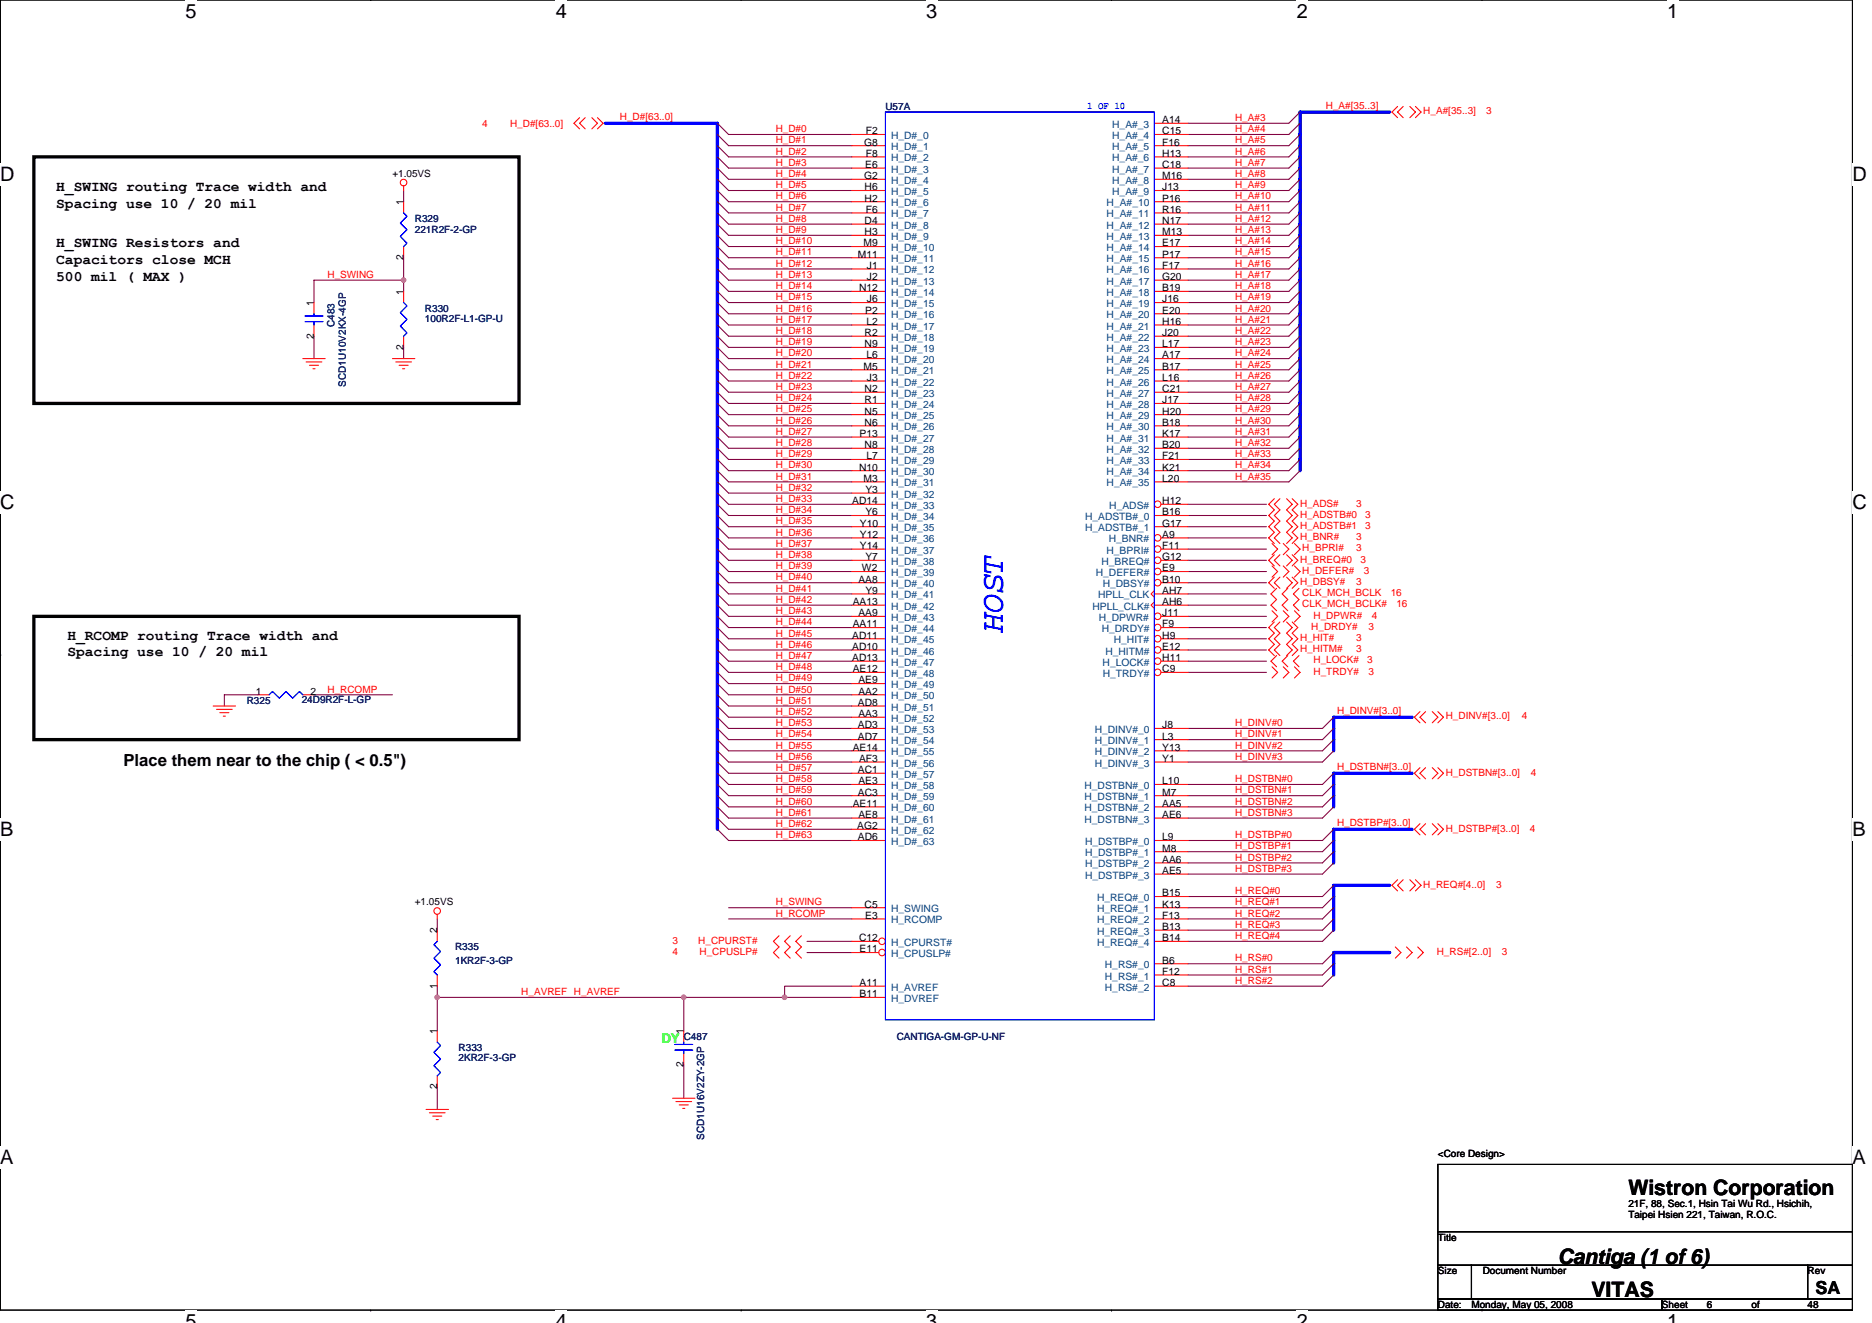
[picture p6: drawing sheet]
<svg xmlns="http://www.w3.org/2000/svg" width="297mm" height="210mm" viewBox="0 0 297 210" stroke-linecap="round" stroke-linejoin="round" font-family="sans-serif">
<path d="M0 0h293.9v207.9h-293.9z" fill="none" stroke="#000" stroke-width=".17"/>
<g fill="#fff">
<path d="M29.4 0h1.8v3.5h-1.8z"/>
<path d="M29.4 207.9h1.8v2h-1.8z"/>
</g>
<path d="M58.8 0h.1M58.8 207.9h.1" fill="none" stroke="#000" stroke-width=".17"/>
<g fill="#fff">
<path d="M88.2 0h1.8v3.5h-1.8z"/>
<path d="M88.2 207.9h1.8v2h-1.8z"/>
</g>
<path d="M117.6 0h.1M117.6 207.9h.1" fill="none" stroke="#000" stroke-width=".17"/>
<g fill="#fff">
<path d="M147 0h1.7v3.5h-1.7z"/>
<path d="M147 207.9h1.7v2h-1.7z"/>
</g>
<path d="M176.4 0h.1M176.4 207.9h.1" fill="none" stroke="#000" stroke-width=".17"/>
<g fill="#fff">
<path d="M205.8 0h1.7v3.5h-1.7z"/>
<path d="M205.8 207.9h1.7v2h-1.7z"/>
</g>
<path d="M235.2 0h.1M235.2 207.9h.1" fill="none" stroke="#000" stroke-width=".17"/>
<g fill="#fff">
<path d="M264.5 0h1.8v3.5h-1.8z"/>
<path d="M264.5 207.9h1.8v2h-1.8z"/>
<path d="M0 26h2.3v3.5h-2.3z"/>
<path d="M293.9 26h2.3v3.5h-2.3z"/>
<path d="M0 77.9h2.3v3.5h-2.3z"/>
<path d="M293.9 77.9h2.3v3.5h-2.3z"/>
</g>
<path d="M0 52h.1M293.9 52h.1" fill="none" stroke="#000" stroke-width=".17"/>
<g fill="#fff">
<path d="M0 129.9h2.1v3.5h-2.1z"/>
<path d="M293.9 129.9h2.1v3.5h-2.1z"/>
</g>
<path d="M0 103.9h.1M293.9 103.9h.1" fill="none" stroke="#000" stroke-width=".17"/>
<path d="M0 103.9h.1" fill="none" stroke="#000" stroke-width=".16"/>
<g fill="#fff">
<path d="M0 181.9h2.2v3.5h-2.2z"/>
<path d="M293.9 181.9h2.2v3.5h-2.2z"/>
</g>
<path d="M0 155.9h.1M293.9 155.9h.1M228.2 184.7h65.7v10.7h-65.7zM228.2 195.4h65.7v5.3h-65.7zM228.2 200.7h5.3v5.4h-5.3zM228.2 206.1h35.5v1.8h-35.5zM233.5 200.7h53.3v5.4h-53.3zM263.7 206.1h30.2v1.8h-30.2zM286.8 200.7h7.1v5.4h-7.1z" fill="none" stroke="#000" stroke-width=".17"/>
<path d="M96.1 19.6h17.7v112M220.5 17.8h-14.2v56.9M224.1 113.8h-12.5v5.3M224.1 122.7h-12.5v5.3M224.1 131.6h-12.5v5.3M220.5 140.5h-8.9v7.1M220.5 151.1h-8.9v3.6" fill="none" stroke="#00f" stroke-width=".53"/>
<g fill="none" stroke="#800040" stroke-width=".17">
<path d="M113.8 19.6l1.8 1.7h19.6M206.3 19.6l-1.8 1.7h-16M206.3 17.8l-1.8 1.8h-16M64 30.2v1.8M113.8 21.3l1.8 1.8h19.6M113.8 23.1l1.8 1.8h19.6M113.8 24.9l1.8 1.8h19.6M113.8 26.7l1.8 1.7h19.6M113.8 28.4l1.8 1.8h19.6M113.8 30.2l1.8 1.8h19.6M113.8 32l1.8 1.8h19.6M113.8 33.8l1.8 1.8h19.6"/>
<path d="M113.8 35.6l1.8 1.7h19.6M113.8 37.3l1.8 1.8h19.6M113.8 39.1l1.8 1.8h19.6M206.3 21.3l-1.8 1.8h-16M206.3 23.1l-1.8 1.8h-16M206.3 24.9l-1.8 1.8h-16M206.3 26.7l-1.8 1.7h-16M206.3 28.4l-1.8 1.8h-16M206.3 30.2l-1.8 1.8h-16M206.3 32l-1.8 1.8h-16M206.3 33.8l-1.8 1.8h-16M206.3 35.6l-1.8 1.7h-16"/>
<path d="M206.3 37.3l-1.8 1.8h-16M206.3 39.1l-1.8 1.8h-16M49.8 53.3v3.6M64 44.4h-14.2v3.6M64 40.9v5.3M64 55.1v1.8M113.8 40.9l1.8 1.8h19.6M113.8 42.7l1.8 1.7h19.6M113.8 44.4l1.8 1.8h19.6M113.8 46.2l1.8 1.8h19.6M113.8 48l1.8 1.8h19.6M113.8 49.8l1.8 1.8h19.6"/>
<path d="M113.8 51.6l1.8 1.7h19.6M113.8 53.3l1.8 1.8h19.6M113.8 55.1l1.8 1.8h19.6M113.8 56.9l1.8 1.8h19.6M113.8 58.7l1.8 1.8h19.6M206.3 40.9l-1.8 1.8h-16M206.3 42.7l-1.8 1.7h-16M206.3 44.4l-1.8 1.8h-16M206.3 46.2l-1.8 1.8h-16M206.3 48l-1.8 1.8h-16M206.3 49.8l-1.8 1.8h-16M206.3 51.6l-1.8 1.7h-16"/>
<path d="M206.3 53.3l-1.8 1.8h-16M206.3 55.1l-1.8 1.8h-16M206.3 56.9l-1.8 1.8h-16M206.3 58.7l-1.8 1.8h-16M113.8 60.5l1.8 1.7h19.6M113.8 62.2l1.8 1.8h19.6M113.8 64l1.8 1.8h19.6M113.8 65.8l1.8 1.8h19.6M113.8 67.6l1.8 1.7h19.6M113.8 69.3l1.8 1.8h19.6M113.8 71.1l1.8 1.8h19.6M113.8 72.9l1.8 1.8h19.6"/>
<path d="M113.8 74.7l1.8 1.8h19.6M113.8 76.5l1.8 1.7h19.6M113.8 78.2l1.8 1.8h19.6M206.3 60.5l-1.8 1.7h-16M206.3 62.2l-1.8 1.8h-16M206.3 64l-1.8 1.8h-16M206.3 65.8l-1.8 1.8h-16M206.3 67.6l-1.8 1.7h-16M206.3 69.3l-1.8 1.8h-16M206.3 71.1l-1.8 1.8h-16M206.3 72.9l-1.8 1.8h-16M206.3 74.7l-1.8 1.8h-16"/>
<path d="M113.8 80l1.8 1.8h19.6M113.8 81.8l1.8 1.8h19.6M113.8 83.6l1.8 1.7h19.6M113.8 85.3l1.8 1.8h19.6M113.8 87.1l1.8 1.8h19.6M113.8 88.9l1.8 1.8h19.6M113.8 90.7l1.8 1.8h19.6M113.8 92.5l1.8 1.7h19.6M113.8 94.2l1.8 1.8h19.6M113.8 96l1.8 1.8h19.6M113.8 97.8l1.8 1.8h19.6M113.8 99.6l1.8 1.7h19.6"/>
<path d="M188.5 80h12.5M188.5 81.8h12.5M188.5 83.6h12.5M188.5 85.3h12.5M188.5 87.1h12.5M188.5 88.9h12.5M188.5 90.7h12.5M188.5 92.5h12.5M188.5 94.2h12.5M188.5 96h12.5M188.5 97.8h12.5M188.5 99.6h12.5"/>
<path d="M40.9 110.2h-5.3v1.8M49.8 110.2h12.5M113.8 101.3l1.8 1.8h19.6M113.8 103.1l1.8 1.8h19.6M113.8 104.9l1.8 1.8h19.6M113.8 106.7l1.8 1.8h19.6M113.8 108.5l1.8 1.7h19.6M113.8 110.2l1.8 1.8h19.6M113.8 112l1.8 1.8h19.6M113.8 113.8l1.8 1.8h19.6M113.8 115.6l1.8 1.7h19.6M113.8 117.3l1.8 1.8h19.6"/>
<path d="M113.8 119.1l1.8 1.8h19.6M188.5 101.3h12.5M188.5 103.1h12.5M188.5 104.9h12.5M188.5 106.7h12.5M211.6 113.8l-1.8 1.8h-21.3M211.6 115.6l-1.8 1.7h-21.3M211.6 117.3l-1.8 1.8h-21.3M211.6 119.1l-1.8 1.8h-21.3M113.8 120.9l1.8 1.8h19.6M113.8 122.7l1.8 1.8h19.6M113.8 124.5l1.8 1.7h19.6"/>
<path d="M113.8 126.2l1.8 1.8h19.6M113.8 128l1.8 1.8h19.6M113.8 129.8l1.8 1.8h19.6M113.8 131.6l1.8 1.7h19.6M211.6 122.7l-1.8 1.8h-21.3M211.6 124.5l-1.8 1.7h-21.3M211.6 126.2l-1.8 1.8h-21.3M211.6 128l-1.8 1.8h-21.3M211.6 131.6l-1.8 1.7h-21.3M211.6 136.9l-1.8 1.8h-21.3M211.6 135.1l-1.8 1.8h-21.3M211.6 133.3l-1.8 1.8h-21.3"/>
<path d="M69.4 158.2h39.1M69.4 145.8v1.8M69.4 156.5v7.1M108.5 158.2v5.4M115.6 144h19.6M115.6 145.8h19.6M124.5 158.2h10.7M128.1 149.4h7.1M128.1 151.1h7.1M135.2 156.5h-10.7v1.7h-16M211.6 147.6l-1.8 1.8h-21.3M211.6 142.2l-1.8 1.8h-21.3"/>
<path d="M211.6 144l-1.8 1.8h-21.3M211.6 152.9l-1.8 1.8h-21.3M211.6 145.8l-1.8 1.8h-21.3M211.6 151.1l-1.8 1.8h-21.3M211.6 140.5l-1.8 1.7h-21.3M211.6 154.7l-1.8 1.8h-21.3M69.4 172.5v3.5M108.5 168.9v5.3"/>
</g>
<g fill="#f0f" stroke="#f0f" stroke-width=".17">
<circle cx="108.5" cy="158.2" r=".35"/>
<circle cx="69.4" cy="158.2" r=".35"/>
<circle cx="64" cy="44.4" r=".35"/>
<circle cx="124.5" cy="158.2" r=".35"/>
</g>
<g fill="none" stroke="#f00" stroke-width=".17">
<path d="M92 18.7l-.9 .9 .9 .8M92.9 18.7l-.9 .9 .9 .8M93.9 18.7l.9 .9-.9 .8M94.8 18.7l.9 .9-.9 .8M183.2 19.6h5.3M221.8 16.9l-.9 .9 .9 .9M222.6 16.9l-.8 .9 .8 .9M223.7 16.9l.9 .9-.9 .9M224.6 16.9l.9 .9-.9 .9M64 29.5v.7M64 32v1.8M64 39.1v1.8"/>
<path d="M183.2 32h5.3M183.2 33.8h5.3M183.2 35.6h5.3M183.2 37.3h5.3M183.2 39.1h5.3M183.2 21.3h5.3M183.2 23.1h5.3M183.2 24.9h5.3M183.2 26.7h5.3M183.2 28.4h5.3M183.2 30.2h5.3M48 56.9h3.6"/>
<path d="M48.6 57.4h2.5M49.1 58h1.4M49.7 58.5h.3M49.8 48v1.8M49.8 51.6v1.7M62.3 56.9h3.5M62.8 57.4h2.5M63.3 58h1.5M63.9 58.5h.3M64 46.2v1.8M64 53.3v1.8M183.2 56.9h5.3"/>
<path d="M183.2 40.9h5.3M183.2 42.7h5.3M183.2 44.4h5.3M183.2 46.2h5.3M183.2 48h5.3M183.2 49.8h5.3M183.2 51.6h5.3M183.2 53.3h5.3M183.2 55.1h5.3M183.2 58.7h5.3M183.2 60.5h5.3M183.2 62.2h5.3"/>
<path d="M183.2 64h5.3M183.2 65.8h5.3M183.2 67.6h5.3M183.2 69.3h5.3M202.2 79.1l-.9 .9 .9 .9-.9 .9 .9 .9-.9 .9 .9 .9-.9 .8 .9 .9M203.1 79.1l-.9 .9 .9 .9-.9 .9 .9 .9-.9 .9 .9 .9-.9 .8 .9 .9M204.1 79.1l.9 .9-.9 .9 .9 .9-.9 .9 .9 .9-.9 .9 .9 .8-.9 .9M205 79.1l.9 .9-.9 .9 .9 .9-.9 .9 .9 .9-.9 .9 .9 .8-.9 .9M201.8 86.2l.9 .9-.9 .9M201.8 89.8l.9 .9-.9 .9M201.8 96.9l.9 .9-.9 .9M202.2 88l-.9 .9 .9 .9"/>
<path d="M202.2 91.6l-.9 .9 .9 .8M202.2 98.7l-.9 .9 .9 .9-.9 .8 .9 .9-.9 .9 .9 .9M202.6 93.3l-.9 .9 .9 .9-.9 .9 .9 .9M203.1 88l-.9 .9 .9 .9M203.1 91.6l-.9 .9 .9 .8M203.1 98.7l-.9 .9 .9 .9-.9 .8 .9 .9-.9 .9 .9 .9M203.6 86.2l.9 .9-.9 .9M203.6 89.8l.9 .9-.9 .9M203.6 96.9l.9 .9-.9 .9M204.1 88l.9 .9-.9 .9M204.1 91.6l.9 .9-.9 .8M204.1 98.7l.9 .9-.9 .9 .9 .8-.9 .9 .9 .9-.9 .9"/>
<path d="M204.3 93.3l-.8 .9 .8 .9-.8 .9 .8 .9M205 88l.9 .9-.9 .9M205 91.6l.9 .9-.9 .8M205 98.7l.9 .9-.9 .9 .9 .8-.9 .9 .9 .9-.9 .9M205.4 86.2l.9 .9-.9 .9M205.4 89.8l.9 .9-.9 .9M205.4 96.9l.9 .9-.9 .9M206.1 93.3l-.9 .9 .9 .9-.9 .9 .9 .9M33.8 112h3.6M34.4 112.5h2.4M34.9 113.1h1.4M35.4 113.6h.4"/>
<path d="M40.9 110.2h1.8M48 110.2h1.8M201.8 105.8l.9 .9-.9 .9M202.6 104l-.9 .9 .9 .9M203.6 105.8l.9 .9-.9 .9M204.3 104l-.8 .9 .8 .9M205.4 105.8l.9 .9-.9 .9M206.1 104l-.9 .9 .9 .9M225.3 112.9l-.9 .9 .9 .9M226.2 112.9l-.9 .9 .9 .9M227.3 112.9l.9 .9-.9 .9M228.2 112.9l.8 .9-.8 .9"/>
<path d="M221.8 139.6l-.9 .9 .9 .9M222.6 139.6l-.8 .9 .8 .9M223.7 139.6l.9 .9-.9 .9M224.6 139.6l.9 .9-.9 .9M225.3 121.8l-.9 .9 .9 .9M225.3 130.7l-.9 .9 .9 .9M226.2 121.8l-.9 .9 .9 .9M226.2 130.7l-.9 .9 .9 .9M227.3 121.8l.9 .9-.9 .9M227.3 130.7l.9 .9-.9 .9M228.2 121.8l.8 .9-.8 .9M228.2 130.7l.8 .9-.8 .9"/>
<path d="M69.4 145.1v.7M69.4 147.6v1.8M69.4 154.7v1.8M123.6 148.5l-.9 .9 .9 .8-.9 .9 .9 .9M125.4 148.5l-.9 .9 .9 .8-.9 .9 .9 .9M127.2 148.5l-.9 .9 .9 .8-.9 .9 .9 .9M221.4 150.2l.9 .9-.9 .9M223.2 150.2l.9 .9-.9 .9M225 150.2l.8 .9-.8 .9M67.6 176h3.6M68.1 176.6h2.5M68.7 177.1h1.4"/>
<path d="M69.2 177.6h.4M69.4 163.6v1.8M69.4 170.7v1.8M106.7 174.2h3.6M107.2 174.8h2.5M107.8 175.3h1.4M108.3 175.9h.4M108.5 163.6v1.8M108.5 167.1v1.8"/>
<circle cx="64" cy="29" r=".52"/>
<circle cx="69.4" cy="144.5" r=".52"/>
</g>
<path d="M5.4 24.9h77v39.1h-77zM5.4 97.8h77v19.5h-77z" fill="none" stroke="#000" stroke-width=".53"/>
<g fill="none" stroke="#00f" stroke-width=".17">
<path d="M64 33.8l.6 .5-1.1 1.1 1.1 1-1.1 1.1 1.1 1.1-.6 .5M48.4 50.1h2.8M48.4 51h2.8M49.8 49.8v.3M49.8 51v.6M64 48l.6 .5-1.1 1.1 1.1 1.1-1.1 1 1.1 1.1-.6 .5M42.7 110.2l.5-.5 1.1 1.1 1.1-1.1 1 1.1 1.1-1.1 .5 .5M69.4 149.4l-.5 .5 1 1.1-1 1 1 1.1-1 1.1 .5 .5M69.4 165.4l.5 .5-1 1.1 1 1-1 1.1 1 1.1-.5 .5M107.1 165.7h2.8M107.1 166.6h2.8M108.5 165.4v.3"/>
<path d="M108.5 166.6v.5"/>
</g>
<circle cx="183.7" cy="80" r=".52" fill="#fff" stroke="#f00" stroke-width=".17"/>
<path d="M183.2 81.8h5.3M183.2 83.6h5.3M184.2 80h4.3" fill="none" stroke="#f00" stroke-width=".17"/>
<circle cx="183.7" cy="85.3" r=".52" fill="#fff" stroke="#f00" stroke-width=".17"/>
<path d="M184.2 85.3h4.3" fill="none" stroke="#f00" stroke-width=".17"/>
<circle cx="183.7" cy="87.1" r=".52" fill="#fff" stroke="#f00" stroke-width=".17"/>
<path d="M184.2 87.1h4.3" fill="none" stroke="#f00" stroke-width=".17"/>
<circle cx="183.7" cy="88.9" r=".52" fill="#fff" stroke="#f00" stroke-width=".17"/>
<path d="M183.2 95.5l-.6 .5 .6 .5M183.2 96h5.3M184.2 88.9h4.3" fill="none" stroke="#f00" stroke-width=".17"/>
<circle cx="140" cy="149.3" r=".52" fill="#fff" stroke="#f00" stroke-width=".17"/>
<g fill="none" stroke="#f00" stroke-width=".17">
<path d="M135.2 21.3h5.3M135.2 23.1h5.3M135.2 39.1h5.3M135.2 35.6h5.3M135.2 37.3h5.3M135.2 56.9h5.3M135.2 74.7h5.3M135.2 92.5h5.3M183.2 93.7l-.6 .5 .6 .6M183.2 94.2h5.3M135.2 110.2h5.3M135.2 128h5.3"/>
<path d="M135.2 149.4h4.2M183.2 145.8h5.3M183.2 147.6h5.3"/>
</g>
<circle cx="183.7" cy="92.4" r=".52" fill="#fff" stroke="#f00" stroke-width=".17"/>
<g fill="none" stroke="#f00" stroke-width=".17">
<path d="M135.2 24.9h5.3M135.2 26.7h5.3M135.2 28.4h5.3M135.2 30.2h5.3M135.2 32h5.3M135.2 33.8h5.3M135.2 40.9h5.3M135.2 42.7h5.3M135.2 44.4h5.3M135.2 46.2h5.3M135.2 48h5.3M135.2 49.8h5.3"/>
<path d="M135.2 51.6h5.3M135.2 53.3h5.3M135.2 55.1h5.3M135.2 58.7h5.3M135.2 60.5h5.3M135.2 62.2h5.3M135.2 64h5.3M135.2 65.8h5.3M135.2 67.6h5.3M135.2 69.3h5.3M135.2 71.1h5.3M135.2 72.9h5.3"/>
<path d="M135.2 76.5h5.3M135.2 78.2h5.3M135.2 80h5.3M135.2 81.8h5.3M135.2 83.6h5.3M135.2 85.3h5.3M135.2 87.1h5.3M135.2 88.9h5.3M135.2 90.7h5.3M135.2 94.2h5.3M135.2 96h5.3M135.2 97.8h5.3"/>
<path d="M135.2 99.6h5.3M184.2 92.5h4.3M135.2 101.3h5.3M135.2 103.1h5.3M135.2 104.9h5.3M135.2 106.7h5.3M135.2 108.5h5.3M135.2 112h5.3M135.2 113.8h5.3M135.2 115.6h5.3M135.2 117.3h5.3M135.2 119.1h5.3"/>
<path d="M135.2 120.9h5.3M135.2 122.7h5.3M135.2 124.5h5.3M135.2 126.2h5.3M135.2 129.8h5.3M135.2 131.6h5.3M135.2 133.3h5.3"/>
</g>
<circle cx="183.7" cy="90.7" r=".52" fill="#fff" stroke="#f00" stroke-width=".17"/>
<path d="M184.2 90.7h4.3M183.2 115.6h5.3M183.2 117.3h5.3M183.2 119.1h5.3M183.2 120.9h5.3" fill="none" stroke="#f00" stroke-width=".17"/>
<circle cx="183.7" cy="97.8" r=".52" fill="#fff" stroke="#f00" stroke-width=".17"/>
<path d="M184.2 97.8h4.3" fill="none" stroke="#f00" stroke-width=".17"/>
<circle cx="183.7" cy="99.6" r=".52" fill="#fff" stroke="#f00" stroke-width=".17"/>
<path d="M184.2 99.6h4.3M183.2 124.5h5.3M183.2 126.2h5.3M183.2 128h5.3M183.2 129.8h5.3M183.2 133.3h5.3M183.2 135.1h5.3M183.2 136.9h5.3M183.2 138.7h5.3M135.2 156.5h5.3M135.2 158.2h5.3" fill="none" stroke="#f00" stroke-width=".17"/>
<circle cx="183.7" cy="106.7" r=".52" fill="#fff" stroke="#f00" stroke-width=".17"/>
<path d="M184.2 106.7h4.3" fill="none" stroke="#f00" stroke-width=".17"/>
<circle cx="183.7" cy="101.3" r=".52" fill="#fff" stroke="#f00" stroke-width=".17"/>
<path d="M184.2 101.3h4.3" fill="none" stroke="#f00" stroke-width=".17"/>
<circle cx="183.7" cy="103.1" r=".52" fill="#fff" stroke="#f00" stroke-width=".17"/>
<path d="M184.2 103.1h4.3" fill="none" stroke="#f00" stroke-width=".17"/>
<circle cx="183.7" cy="104.9" r=".52" fill="#fff" stroke="#f00" stroke-width=".17"/>
<path d="M183.2 71.1h5.3M183.2 72.9h5.3M183.2 74.7h5.3M183.2 76.5h5.3M184.2 104.9h4.3M135.2 144h5.3M183.2 142.2h5.3M183.2 144h5.3M183.2 149.4h5.3" fill="none" stroke="#f00" stroke-width=".17"/>
<circle cx="140" cy="151.1" r=".52" fill="#fff" stroke="#f00" stroke-width=".17"/>
<path d="M135.2 151.1h4.2M135.2 145.8h5.3M183.2 152.9h5.3M183.2 154.7h5.3M183.2 156.5h5.3" fill="none" stroke="#f00" stroke-width=".17"/>
<path d="M140.5 17.8h42.7v144h-42.7z" fill="none" stroke="#00f" stroke-width=".17"/>
<g fill="#f0f" stroke="#f0f" stroke-width=".17">
<circle cx="108.5" cy="158.2" r=".35"/>
<circle cx="69.4" cy="158.2" r=".35"/>
<circle cx="64" cy="44.4" r=".35"/>
<circle cx="124.5" cy="158.2" r=".35"/>
</g>
<text font-size="5.1" fill="#00f" x="159.1" y="100.3" transform="rotate(-90 159.1 100.3)">HOST</text>
<g font-size="3.4">
<text x="258.4" y="189.6">Wistron Corporation</text>
<text x="247.2" y="200.5">Cantiga (1 of 6)</text>
<text x="252.5" y="205.8">VITAS</text>
</g>
<g font-size="3.2">
<text x="29.4" y="2.8">5</text>
<text x="88.2" y="2.8">4</text>
<text x="147" y="2.8">3</text>
<text x="205.8" y="2.8">2</text>
<text x="264.5" y="2.8">1</text>
<text x="0" y="28.8">D</text>
<text x="293.9" y="28.8">D</text>
<text x="0" y="80.8">C</text>
<text x="293.9" y="80.8">C</text>
<text x="0" y="132.7">B</text>
<text x="293.9" y="132.7">B</text>
<text x="0" y="184.7">A</text>
<text x="293.9" y="184.7">A</text>
<text x="29.4" y="210.7">5</text>
<text x="88.2" y="210.7">4</text>
<text x="147" y="210.7">3</text>
<text x="205.8" y="210.7">2</text>
<text x="264.5" y="210.7">1</text>
</g>
<text font-size="2.8" x="288.1" y="205.3">SA</text>
<text font-size="2.6" x="19.6" y="121.6">Place them near to the chip ( &lt; 0.5&quot;)</text>
<g font-size="2.3">
<text x="8.9" y="30.4">H_SWING routing Trace width and</text>
<text x="8.9" y="33">Spacing use 10 / 20 mil</text>
<text x="8.9" y="39.3">H_SWING Resistors and</text>
<text x="8.9" y="41.9">Capacitors close MCH</text>
<text x="8.9" y="44.5">500 mil ( MAX )</text>
<text x="10.7" y="101.5">H_RCOMP routing Trace width and</text>
<text x="10.7" y="104.1">Spacing use 10 / 20 mil</text>
</g>
<text font-size="2.1" fill="#0f0" x="104.9" y="165.5">DY</text>
<g font-size="1.6" fill="#000080">
<text x="140.5" y="17.4">U57A</text>
<text x="65.8" y="35.2">R329</text>
<text x="65.8" y="37">221R2F-2-GP</text>
<text x="53.1" y="51.9" transform="rotate(-90 53.1 51.9)">C483</text>
<text x="67.4" y="49.4">R330</text>
<text x="67.4" y="51">100R2F-L1-GP-U</text>
<text x="54.9" y="61.3" transform="rotate(-90 54.9 61.3)">SCD1U10V2KX-4GP</text>
<text x="39.2" y="111.7">R325</text>
<text x="47.9" y="111.5">24D9R2F-L-GP</text>
<text x="72.2" y="150.8">R335</text>
<text x="72.2" y="152.9">1KR2F-3-GP</text>
<text x="72.8" y="166.8">R333</text>
<text x="108.5" y="165">C487</text>
<text x="142.3" y="165">CANTIGA-GM-GP-U-NF</text>
<text x="72.8" y="168.4">2KR2F-3-GP</text>
<text x="111.8" y="180.8" transform="rotate(-90 111.8 180.8)">SCD1U16V2ZY-2GP</text>
</g>
<text font-size="1.6" fill="#00f" x="172.5" y="17.3">1 OF 10</text>
<g font-size="1.6" fill="#f00">
<text x="210.4" y="17.3">H_A#[35..3]</text>
<text x="76.5" y="20.1">4</text>
<text x="80.9" y="20.1">H_D#[63..0]</text>
<text x="98.4" y="19">H_D#[63..0]</text>
<text x="123.1" y="21">H_D#0</text>
<text x="123.1" y="22.8">H_D#1</text>
<text x="196" y="22.8">H_A#5</text>
<text x="196" y="19.2">H_A#3</text>
<text x="196" y="21">H_A#4</text>
<text x="225.8" y="18.1">H_A#[35..3]</text>
<text x="235.8" y="18.1">3</text>
<text x="123.1" y="24.5">H_D#2</text>
<text x="123.1" y="26.3">H_D#3</text>
<text x="123.1" y="28.1">H_D#4</text>
<text x="123.1" y="29.9">H_D#5</text>
<text x="196" y="24.5">H_A#6</text>
<text x="196" y="29.9">H_A#9</text>
<text x="196" y="28.1">H_A#8</text>
<text x="196" y="26.3">H_A#7</text>
<text x="123.1" y="31.6">H_D#6</text>
<text x="123.1" y="33.4">H_D#7</text>
<text x="123.1" y="35.2">H_D#8</text>
<text x="196" y="33.4">H_A#11</text>
<text x="196" y="35.2">H_A#12</text>
<text x="196" y="31.6">H_A#10</text>
<text x="123.1" y="37">H_D#9</text>
<text x="123.1" y="38.8">H_D#10</text>
<text x="123.1" y="40.5">H_D#11</text>
<text x="196" y="40.5">H_A#15</text>
<text x="196" y="38.8">H_A#14</text>
<text x="196" y="37">H_A#13</text>
<text x="52" y="44.1">H_SWING</text>
<text x="123.1" y="42.3">H_D#12</text>
<text x="123.1" y="44.1">H_D#13</text>
<text x="123.1" y="45.9">H_D#14</text>
<text x="123.1" y="47.6">H_D#15</text>
<text x="196" y="42.3">H_A#16</text>
<text x="196" y="47.6">H_A#19</text>
<text x="196" y="45.9">H_A#18</text>
<text x="196" y="44.1">H_A#17</text>
<text x="123.1" y="49.4">H_D#16</text>
<text x="123.1" y="51.2">H_D#17</text>
<text x="123.1" y="53">H_D#18</text>
<text x="196" y="53">H_A#22</text>
<text x="196" y="49.4">H_A#20</text>
<text x="196" y="51.2">H_A#21</text>
<text x="123.1" y="54.8">H_D#19</text>
<text x="123.1" y="56.5">H_D#20</text>
<text x="123.1" y="58.3">H_D#21</text>
<text x="196" y="58.3">H_A#25</text>
<text x="196" y="56.5">H_A#24</text>
<text x="196" y="54.8">H_A#23</text>
<text x="123.1" y="60.1">H_D#22</text>
<text x="123.1" y="61.9">H_D#23</text>
<text x="123.1" y="63.6">H_D#24</text>
<text x="123.1" y="65.4">H_D#25</text>
<text x="196" y="60.1">H_A#26</text>
<text x="196" y="65.4">H_A#29</text>
<text x="196" y="63.6">H_A#28</text>
<text x="196" y="61.9">H_A#27</text>
<text x="123.1" y="67.2">H_D#26</text>
<text x="123.1" y="69">H_D#27</text>
<text x="123.1" y="70.8">H_D#28</text>
<text x="196" y="70.8">H_A#32</text>
<text x="196" y="69">H_A#31</text>
<text x="196" y="67.2">H_A#30</text>
<text x="123.1" y="72.5">H_D#29</text>
<text x="123.1" y="74.3">H_D#30</text>
<text x="123.1" y="76.1">H_D#31</text>
<text x="123.1" y="77.9">H_D#32</text>
<text x="196" y="74.3">H_A#34</text>
<text x="196" y="76.1">H_A#35</text>
<text x="196" y="72.5">H_A#33</text>
<text x="123.1" y="79.7">H_D#33</text>
<text x="123.1" y="81.4">H_D#34</text>
<text x="123.1" y="83.2">H_D#35</text>
<text x="206.3" y="80.4">H_ADS#</text>
<text x="206.3" y="82.1">H_ADSTB#0</text>
<text x="206.3" y="83.9">H_ADSTB#1</text>
<text x="215.2" y="80.4">3</text>
<text x="216.6" y="82.1">3</text>
<text x="216.6" y="83.9">3</text>
<text x="123.1" y="85">H_D#36</text>
<text x="123.1" y="86.8">H_D#37</text>
<text x="123.1" y="88.5">H_D#38</text>
<text x="206.3" y="85.7">H_BNR#</text>
<text x="206.3" y="89.3">H_BREQ#0</text>
<text x="206.6" y="87.5">H_BPRI#</text>
<text x="215.2" y="85.7">3</text>
<text x="215.2" y="87.5">3</text>
<text x="215.9" y="89.3">3</text>
<text x="123.1" y="90.3">H_D#39</text>
<text x="123.1" y="92.1">H_D#40</text>
<text x="123.1" y="93.9">H_D#41</text>
<text x="123.1" y="95.7">H_D#42</text>
<text x="206.3" y="92.8">H_DBSY#</text>
<text x="206.6" y="94.6">CLK_MCH_BCLK</text>
<text x="206.6" y="91">H_DEFER#</text>
<text x="215.2" y="92.8">3</text>
<text x="216.4" y="91">3</text>
<text x="220.7" y="94.6">16</text>
<text x="123.1" y="97.4">H_D#43</text>
<text x="123.1" y="99.2">H_D#44</text>
<text x="123.1" y="101">H_D#45</text>
<text x="206.3" y="101.7">H_HIT#</text>
<text x="206.6" y="96.4">CLK_MCH_BCLK#</text>
<text x="208.1" y="99.9">H_DRDY#</text>
<text x="208.4" y="98.1">H_DPWR#</text>
<text x="215.2" y="101.7">3</text>
<text x="217.1" y="99.9">3</text>
<text x="217.7" y="98.1">4</text>
<text x="221.6" y="96.4">16</text>
<text x="123.1" y="102.8">H_D#46</text>
<text x="123.1" y="104.5">H_D#47</text>
<text x="123.1" y="106.3">H_D#48</text>
<text x="206.3" y="103.5">H_HITM#</text>
<text x="208.4" y="105.3">H_LOCK#</text>
<text x="208.4" y="107">H_TRDY#</text>
<text x="215.2" y="103.5">3</text>
<text x="217" y="105.3">3</text>
<text x="217.1" y="107">3</text>
<text x="52" y="109.9">H_RCOMP</text>
<text x="123.1" y="108.1">H_D#49</text>
<text x="123.1" y="109.9">H_D#50</text>
<text x="123.1" y="111.7">H_D#51</text>
<text x="123.1" y="113.4">H_D#52</text>
<text x="212.2" y="113.3">H_DINV#[3..0]</text>
<text x="123.1" y="115.2">H_D#53</text>
<text x="123.1" y="117">H_D#54</text>
<text x="123.1" y="118.8">H_D#55</text>
<text x="196" y="115.2">H_DINV#0</text>
<text x="196" y="118.8">H_DINV#2</text>
<text x="196" y="117">H_DINV#1</text>
<text x="229.4" y="114.2">H_DINV#[3..0]</text>
<text x="241.5" y="114.2">4</text>
<text x="123.1" y="120.5">H_D#56</text>
<text x="123.1" y="122.3">H_D#57</text>
<text x="123.1" y="124.1">H_D#58</text>
<text x="123.1" y="125.9">H_D#59</text>
<text x="196" y="124.1">H_DSTBN#0</text>
<text x="196" y="120.5">H_DINV#3</text>
<text x="196" y="125.9">H_DSTBN#1</text>
<text x="212.2" y="122.2">H_DSTBN#[3..0]</text>
<text x="229.4" y="123">H_DSTBN#[3..0]</text>
<text x="242.9" y="123">4</text>
<text x="123.1" y="127.7">H_D#60</text>
<text x="123.1" y="129.4">H_D#61</text>
<text x="123.1" y="131.2">H_D#62</text>
<text x="196" y="129.4">H_DSTBN#3</text>
<text x="196" y="127.7">H_DSTBN#2</text>
<text x="212.2" y="131">H_DSTBP#[3..0]</text>
<text x="229.4" y="131.9">H_DSTBP#[3..0]</text>
<text x="242.7" y="131.9">4</text>
<text x="123.1" y="133">H_D#63</text>
<text x="196" y="133">H_DSTBP#0</text>
<text x="196" y="136.5">H_DSTBP#2</text>
<text x="196" y="134.8">H_DSTBP#1</text>
<text x="123.1" y="143.7">H_SWING</text>
<text x="196" y="138.3">H_DSTBP#3</text>
<text x="196" y="143.7">H_REQ#1</text>
<text x="196" y="141.9">H_REQ#0</text>
<text x="225.8" y="140.8">H_REQ#[4..0]</text>
<text x="237.4" y="140.8">3</text>
<text x="106.7" y="149.7">3</text>
<text x="110.8" y="149.7">H_CPURST#</text>
<text x="123.1" y="145.4">H_RCOMP</text>
<text x="196" y="145.4">H_REQ#2</text>
<text x="196" y="149">H_REQ#4</text>
<text x="196" y="147.2">H_REQ#3</text>
<text x="106.7" y="151.5">4</text>
<text x="111" y="151.5">H_CPUSLP#</text>
<text x="196" y="154.3">H_RS#1</text>
<text x="196" y="152.5">H_RS#0</text>
<text x="228" y="151.5">H_RS#[2..0]</text>
<text x="238.3" y="151.5">3</text>
<text x="82.7" y="157.9">H_AVREF H_AVREF</text>
<text x="196" y="156.1">H_RS#2</text>
</g>
<g font-size="1.6">
<text x="137.1" y="23.1">G8</text>
<text x="137.4" y="21.3">F2</text>
<text x="184.4" y="19.5">A14</text>
<text x="184.4" y="21.3">C15</text>
<text x="184.4" y="23.1">F16</text>
<text x="62.3" y="28.1">+1.05VS</text>
<text x="137.1" y="28.4">G2</text>
<text x="137.3" y="26.6">E6</text>
<text x="137.4" y="24.9">F8</text>
<text x="184.4" y="24.9">H13</text>
<text x="184.4" y="26.6">C18</text>
<text x="184.4" y="28.4">M16</text>
<text x="64" y="32.5" transform="rotate(-90 64 32.5)">1</text>
<text x="137.2" y="35.5">D4</text>
<text x="137.2" y="30.2">H6</text>
<text x="137.2" y="32">H2</text>
<text x="137.4" y="33.8">F6</text>
<text x="184.4" y="30.2">J13</text>
<text x="184.4" y="32">P16</text>
<text x="184.4" y="33.8">R16</text>
<text x="184.4" y="35.5">N17</text>
<text x="64" y="41.3" transform="rotate(-90 64 41.3)">2</text>
<text x="136.1" y="40.9">M11</text>
<text x="137" y="39.1">M9</text>
<text x="137.2" y="37.3">H3</text>
<text x="184.4" y="37.3">M13</text>
<text x="184.4" y="39.1">E17</text>
<text x="184.4" y="40.9">P17</text>
<text x="64" y="46.8" transform="rotate(-90 64 46.8)">1</text>
<text x="136.3" y="46.2">N12</text>
<text x="137.6" y="42.7">J1</text>
<text x="137.6" y="44.4">J2</text>
<text x="137.6" y="48">J6</text>
<text x="184.4" y="42.7">F17</text>
<text x="184.4" y="44.4">G20</text>
<text x="184.4" y="46.2">B19</text>
<text x="184.4" y="48">J16</text>
<text x="49.8" y="53.7" transform="rotate(-90 49.8 53.7)">2</text>
<text x="49.8" y="48.5" transform="rotate(-90 49.8 48.5)">1</text>
<text x="137.2" y="53.3">R2</text>
<text x="137.3" y="49.8">P2</text>
<text x="137.5" y="51.5">L2</text>
<text x="184.4" y="49.8">E20</text>
<text x="184.4" y="51.5">H16</text>
<text x="184.4" y="53.3">J20</text>
<text x="64" y="55.5" transform="rotate(-90 64 55.5)">2</text>
<text x="137" y="58.7">M5</text>
<text x="137.2" y="55.1">N9</text>
<text x="137.5" y="56.9">L6</text>
<text x="184.4" y="55.1">L17</text>
<text x="184.4" y="56.9">A17</text>
<text x="184.4" y="58.7">B17</text>
<text x="137.2" y="62.2">N2</text>
<text x="137.2" y="64">R1</text>
<text x="137.2" y="65.8">N5</text>
<text x="137.6" y="60.4">J3</text>
<text x="184.4" y="60.4">L16</text>
<text x="184.4" y="62.2">C21</text>
<text x="184.4" y="64">J17</text>
<text x="184.4" y="65.8">H20</text>
<text x="136.4" y="69.3">P13</text>
<text x="137.2" y="67.5">N6</text>
<text x="137.2" y="71.1">N8</text>
<text x="184.4" y="67.5">B18</text>
<text x="184.4" y="69.3">K17</text>
<text x="184.4" y="71.1">B20</text>
<text x="136.3" y="74.7">N10</text>
<text x="137" y="76.4">M3</text>
<text x="137.5" y="72.9">L7</text>
<text x="184.4" y="72.9">F21</text>
<text x="184.4" y="74.7">K21</text>
<text x="184.4" y="76.4">L20</text>
<text x="135.2" y="80">AD14</text>
<text x="136.4" y="83.5">Y10</text>
<text x="137.3" y="78.2">Y3</text>
<text x="137.3" y="81.8">Y6</text>
<text x="184.4" y="81.8">B16</text>
<text x="184.4" y="83.5">G17</text>
<text x="184.4" y="80">H12</text>
<text x="136.4" y="85.3">Y12</text>
<text x="136.4" y="87.1">Y14</text>
<text x="137.3" y="88.9">Y7</text>
<text x="184.4" y="85.3">A9</text>
<text x="184.4" y="88.9">G12</text>
<text x="184.4" y="87.1">F11</text>
<text x="135.3" y="96">AA13</text>
<text x="136.2" y="92.4">AA8</text>
<text x="136.8" y="90.7">W2</text>
<text x="137.3" y="94.2">Y9</text>
<text x="184.4" y="90.7">E9</text>
<text x="184.4" y="94.2">AH7</text>
<text x="184.4" y="92.4">B10</text>
<text x="184.4" y="96">AH6</text>
<text x="135.2" y="101.3">AD11</text>
<text x="135.3" y="99.5">AA11</text>
<text x="136.2" y="97.8">AA9</text>
<text x="184.4" y="99.5">F9</text>
<text x="184.4" y="101.3">H9</text>
<text x="184.4" y="97.8">J11</text>
<text x="135.2" y="103.1">AD10</text>
<text x="135.2" y="104.9">AD13</text>
<text x="135.3" y="106.7">AE12</text>
<text x="184.4" y="103.1">E12</text>
<text x="184.4" y="106.7">C9</text>
<text x="184.4" y="104.9">H11</text>
<text x="40.6" y="110.2">1</text>
<text x="49.3" y="110.2">2</text>
<text x="136.1" y="112">AD8</text>
<text x="136.2" y="110.2">AA2</text>
<text x="136.2" y="108.4">AE9</text>
<text x="136.2" y="113.8">AA3</text>
<text x="135.3" y="119.1">AE14</text>
<text x="136.1" y="115.5">AD3</text>
<text x="136.1" y="117.3">AD7</text>
<text x="184.4" y="115.5">J8</text>
<text x="184.4" y="117.3">L3</text>
<text x="184.4" y="119.1">Y13</text>
<text x="136.1" y="122.7">AC1</text>
<text x="136.2" y="124.4">AE3</text>
<text x="136.3" y="120.9">AF3</text>
<text x="184.4" y="120.9">Y1</text>
<text x="184.4" y="124.4">L10</text>
<text x="135.3" y="128">AE11</text>
<text x="136" y="131.6">AG2</text>
<text x="136.1" y="126.2">AC3</text>
<text x="136.2" y="129.8">AE8</text>
<text x="184.4" y="126.2">M7</text>
<text x="184.4" y="128">AA5</text>
<text x="184.4" y="129.8">AE6</text>
<text x="136.1" y="133.3">AD6</text>
<text x="184.4" y="133.3">L9</text>
<text x="184.4" y="135.1">M8</text>
<text x="184.4" y="136.9">AA6</text>
<text x="65.8" y="143.7">+1.05VS</text>
<text x="137.2" y="144">C5</text>
<text x="184.4" y="138.7">AE5</text>
<text x="184.4" y="142.2">B15</text>
<text x="184.4" y="144">K13</text>
<text x="69.4" y="148.1" transform="rotate(-90 69.4 148.1)">2</text>
<text x="136.3" y="149.3">C12</text>
<text x="137.3" y="145.8">E3</text>
<text x="184.4" y="145.8">F13</text>
<text x="184.4" y="147.6">B13</text>
<text x="184.4" y="149.3">B14</text>
<text x="136.4" y="151.1">E11</text>
<text x="184.4" y="152.9">B6</text>
<text x="184.4" y="154.7">F12</text>
<text x="69.4" y="156.8" transform="rotate(-90 69.4 156.8)">1</text>
<text x="136.4" y="156.4">A11</text>
<text x="136.4" y="158.2">B11</text>
<text x="184.4" y="156.4">C8</text>
<text x="69.4" y="164.1" transform="rotate(-90 69.4 164.1)">1</text>
<text x="108.5" y="164.1" transform="rotate(-90 108.5 164.1)">1</text>
<text x="69.4" y="172.8" transform="rotate(-90 69.4 172.8)">2</text>
<text x="108.5" y="169.3" transform="rotate(-90 108.5 169.3)">2</text>
<text x="228.2" y="183.5">&lt;Core Design&gt;</text>
<text x="258.4" y="191.5">21F, 88, Sec.1, Hsin Tai Wu Rd., Hsichih,</text>
<text x="228.2" y="196.8">Title</text>
<text x="258.4" y="193.3">Taipei Hsien 221, Taiwan, R.O.C.</text>
<text x="228.2" y="202.2">Size</text>
<text x="235.3" y="202.2">Document Number</text>
<text x="286.8" y="202.2">Rev</text>
<text x="228.2" y="207.5">Date:</text>
<text x="233.5" y="207.5">Monday, May 05, 2008</text>
<text x="263.7" y="207.5">Sheet</text>
<text x="270.8" y="207.5">6</text>
<text x="277.9" y="207.5">of</text>
<text x="286.8" y="207.5">48</text>
</g>
<g font-size="1.6" fill="#004080">
<text x="141.4" y="22.1">H_D#_0</text>
<text x="141.4" y="23.8">H_D#_1</text>
<text x="176.5" y="20.3">H_A#_3</text>
<text x="176.5" y="22.1">H_A#_4</text>
<text x="176.5" y="23.8">H_A#_5</text>
<text x="141.4" y="25.6">H_D#_2</text>
<text x="141.4" y="27.4">H_D#_3</text>
<text x="141.4" y="29.2">H_D#_4</text>
<text x="176.5" y="25.6">H_A#_6</text>
<text x="176.5" y="27.4">H_A#_7</text>
<text x="176.5" y="29.2">H_A#_8</text>
<text x="141.4" y="30.9">H_D#_5</text>
<text x="141.4" y="32.7">H_D#_6</text>
<text x="141.4" y="34.5">H_D#_7</text>
<text x="175.6" y="32.7">H_A#_10</text>
<text x="175.6" y="34.5">H_A#_11</text>
<text x="176.5" y="30.9">H_A#_9</text>
<text x="141.4" y="39.8">H_D#_10</text>
<text x="141.4" y="36.3">H_D#_8</text>
<text x="141.4" y="38.1">H_D#_9</text>
<text x="141.4" y="41.6">H_D#_11</text>
<text x="175.6" y="36.3">H_A#_12</text>
<text x="175.6" y="38.1">H_A#_13</text>
<text x="175.6" y="39.8">H_A#_14</text>
<text x="175.6" y="41.6">H_A#_15</text>
<text x="141.4" y="43.4">H_D#_12</text>
<text x="141.4" y="45.2">H_D#_13</text>
<text x="141.4" y="46.9">H_D#_14</text>
<text x="175.6" y="43.4">H_A#_16</text>
<text x="175.6" y="45.2">H_A#_17</text>
<text x="175.6" y="46.9">H_A#_18</text>
<text x="141.4" y="48.7">H_D#_15</text>
<text x="141.4" y="50.5">H_D#_16</text>
<text x="141.4" y="52.3">H_D#_17</text>
<text x="175.6" y="48.7">H_A#_19</text>
<text x="175.6" y="50.5">H_A#_20</text>
<text x="175.6" y="52.3">H_A#_21</text>
<text x="141.4" y="57.6">H_D#_20</text>
<text x="141.4" y="54.1">H_D#_18</text>
<text x="141.4" y="55.8">H_D#_19</text>
<text x="141.4" y="59.4">H_D#_21</text>
<text x="175.6" y="54.1">H_A#_22</text>
<text x="175.6" y="55.8">H_A#_23</text>
<text x="175.6" y="57.6">H_A#_24</text>
<text x="175.6" y="59.4">H_A#_25</text>
<text x="141.4" y="61.2">H_D#_22</text>
<text x="141.4" y="62.9">H_D#_23</text>
<text x="141.4" y="64.7">H_D#_24</text>
<text x="175.6" y="61.2">H_A#_26</text>
<text x="175.6" y="62.9">H_A#_27</text>
<text x="175.6" y="64.7">H_A#_28</text>
<text x="141.4" y="66.5">H_D#_25</text>
<text x="141.4" y="68.3">H_D#_26</text>
<text x="141.4" y="70.1">H_D#_27</text>
<text x="141.4" y="71.8">H_D#_28</text>
<text x="175.6" y="66.5">H_A#_29</text>
<text x="175.6" y="68.3">H_A#_30</text>
<text x="175.6" y="70.1">H_A#_31</text>
<text x="175.6" y="71.8">H_A#_32</text>
<text x="141.4" y="75.4">H_D#_30</text>
<text x="141.4" y="73.6">H_D#_29</text>
<text x="141.4" y="77.2">H_D#_31</text>
<text x="175.6" y="73.6">H_A#_33</text>
<text x="175.6" y="75.4">H_A#_34</text>
<text x="175.6" y="77.2">H_A#_35</text>
<text x="141.4" y="79">H_D#_32</text>
<text x="141.4" y="80.7">H_D#_33</text>
<text x="141.4" y="82.5">H_D#_34</text>
<text x="172.2" y="82.5">H_ADSTB#_0</text>
<text x="176" y="80.7">H_ADS#</text>
<text x="141.4" y="84.3">H_D#_35</text>
<text x="141.4" y="86.1">H_D#_36</text>
<text x="141.4" y="87.8">H_D#_37</text>
<text x="141.4" y="89.6">H_D#_38</text>
<text x="172.2" y="84.3">H_ADSTB#_1</text>
<text x="174.8" y="89.6">H_BREQ#</text>
<text x="175.6" y="87.8">H_BPRI#</text>
<text x="175.9" y="86.1">H_BNR#</text>
<text x="141.4" y="93.2">H_D#_40</text>
<text x="141.4" y="91.4">H_D#_39</text>
<text x="141.4" y="95">H_D#_41</text>
<text x="173.9" y="91.4">H_DEFER#</text>
<text x="174.2" y="95">HPLL_CLK</text>
<text x="175" y="93.2">H_DBSY#</text>
<text x="141.4" y="96.7">H_D#_42</text>
<text x="141.4" y="98.5">H_D#_43</text>
<text x="141.4" y="100.3">H_D#_44</text>
<text x="173.4" y="96.7">HPLL_CLK#</text>
<text x="174.3" y="98.5">H_DPWR#</text>
<text x="174.8" y="100.3">H_DRDY#</text>
<text x="141.4" y="102.1">H_D#_45</text>
<text x="141.4" y="103.8">H_D#_46</text>
<text x="141.4" y="105.6">H_D#_47</text>
<text x="141.4" y="107.4">H_D#_48</text>
<text x="175" y="105.6">H_LOCK#</text>
<text x="175" y="107.4">H_TRDY#</text>
<text x="175.4" y="103.8">H_HITM#</text>
<text x="176.7" y="102.1">H_HIT#</text>
<text x="141.4" y="111">H_D#_50</text>
<text x="141.4" y="109.2">H_D#_49</text>
<text x="141.4" y="112.7">H_D#_51</text>
<text x="141.4" y="114.5">H_D#_52</text>
<text x="141.4" y="116.3">H_D#_53</text>
<text x="141.4" y="118.1">H_D#_54</text>
<text x="141.4" y="119.8">H_D#_55</text>
<text x="173.7" y="116.3">H_DINV#_0</text>
<text x="173.7" y="118.1">H_DINV#_1</text>
<text x="173.7" y="119.8">H_DINV#_2</text>
<text x="141.4" y="121.6">H_D#_56</text>
<text x="141.4" y="123.4">H_D#_57</text>
<text x="141.4" y="125.2">H_D#_58</text>
<text x="172.1" y="125.2">H_DSTBN#_0</text>
<text x="173.7" y="121.6">H_DINV#_3</text>
<text x="141.4" y="128.7">H_D#_60</text>
<text x="141.4" y="127">H_D#_59</text>
<text x="141.4" y="130.5">H_D#_61</text>
<text x="172.1" y="127">H_DSTBN#_1</text>
<text x="172.1" y="128.7">H_DSTBN#_2</text>
<text x="172.1" y="130.5">H_DSTBN#_3</text>
<text x="141.4" y="132.3">H_D#_62</text>
<text x="141.4" y="134.1">H_D#_63</text>
<text x="172.2" y="134.1">H_DSTBP#_0</text>
<text x="172.2" y="135.8">H_DSTBP#_1</text>
<text x="172.2" y="137.6">H_DSTBP#_2</text>
<text x="172.2" y="139.4">H_DSTBP#_3</text>
<text x="174.1" y="143">H_REQ#_0</text>
<text x="141.4" y="144.7">H_SWING</text>
<text x="141.4" y="146.5">H_RCOMP</text>
<text x="174.1" y="146.5">H_REQ#_2</text>
<text x="174.1" y="148.3">H_REQ#_3</text>
<text x="174.1" y="144.7">H_REQ#_1</text>
<text x="141.4" y="150.1">H_CPURST#</text>
<text x="141.4" y="151.8">H_CPUSLP#</text>
<text x="174.1" y="150.1">H_REQ#_4</text>
<text x="175.3" y="153.6">H_RS#_0</text>
<text x="175.3" y="155.4">H_RS#_1</text>
<text x="141.4" y="157.2">H_AVREF</text>
<text x="141.4" y="159">H_DVREF</text>
<text x="175.3" y="157.2">H_RS#_2</text>
</g>
</svg>
